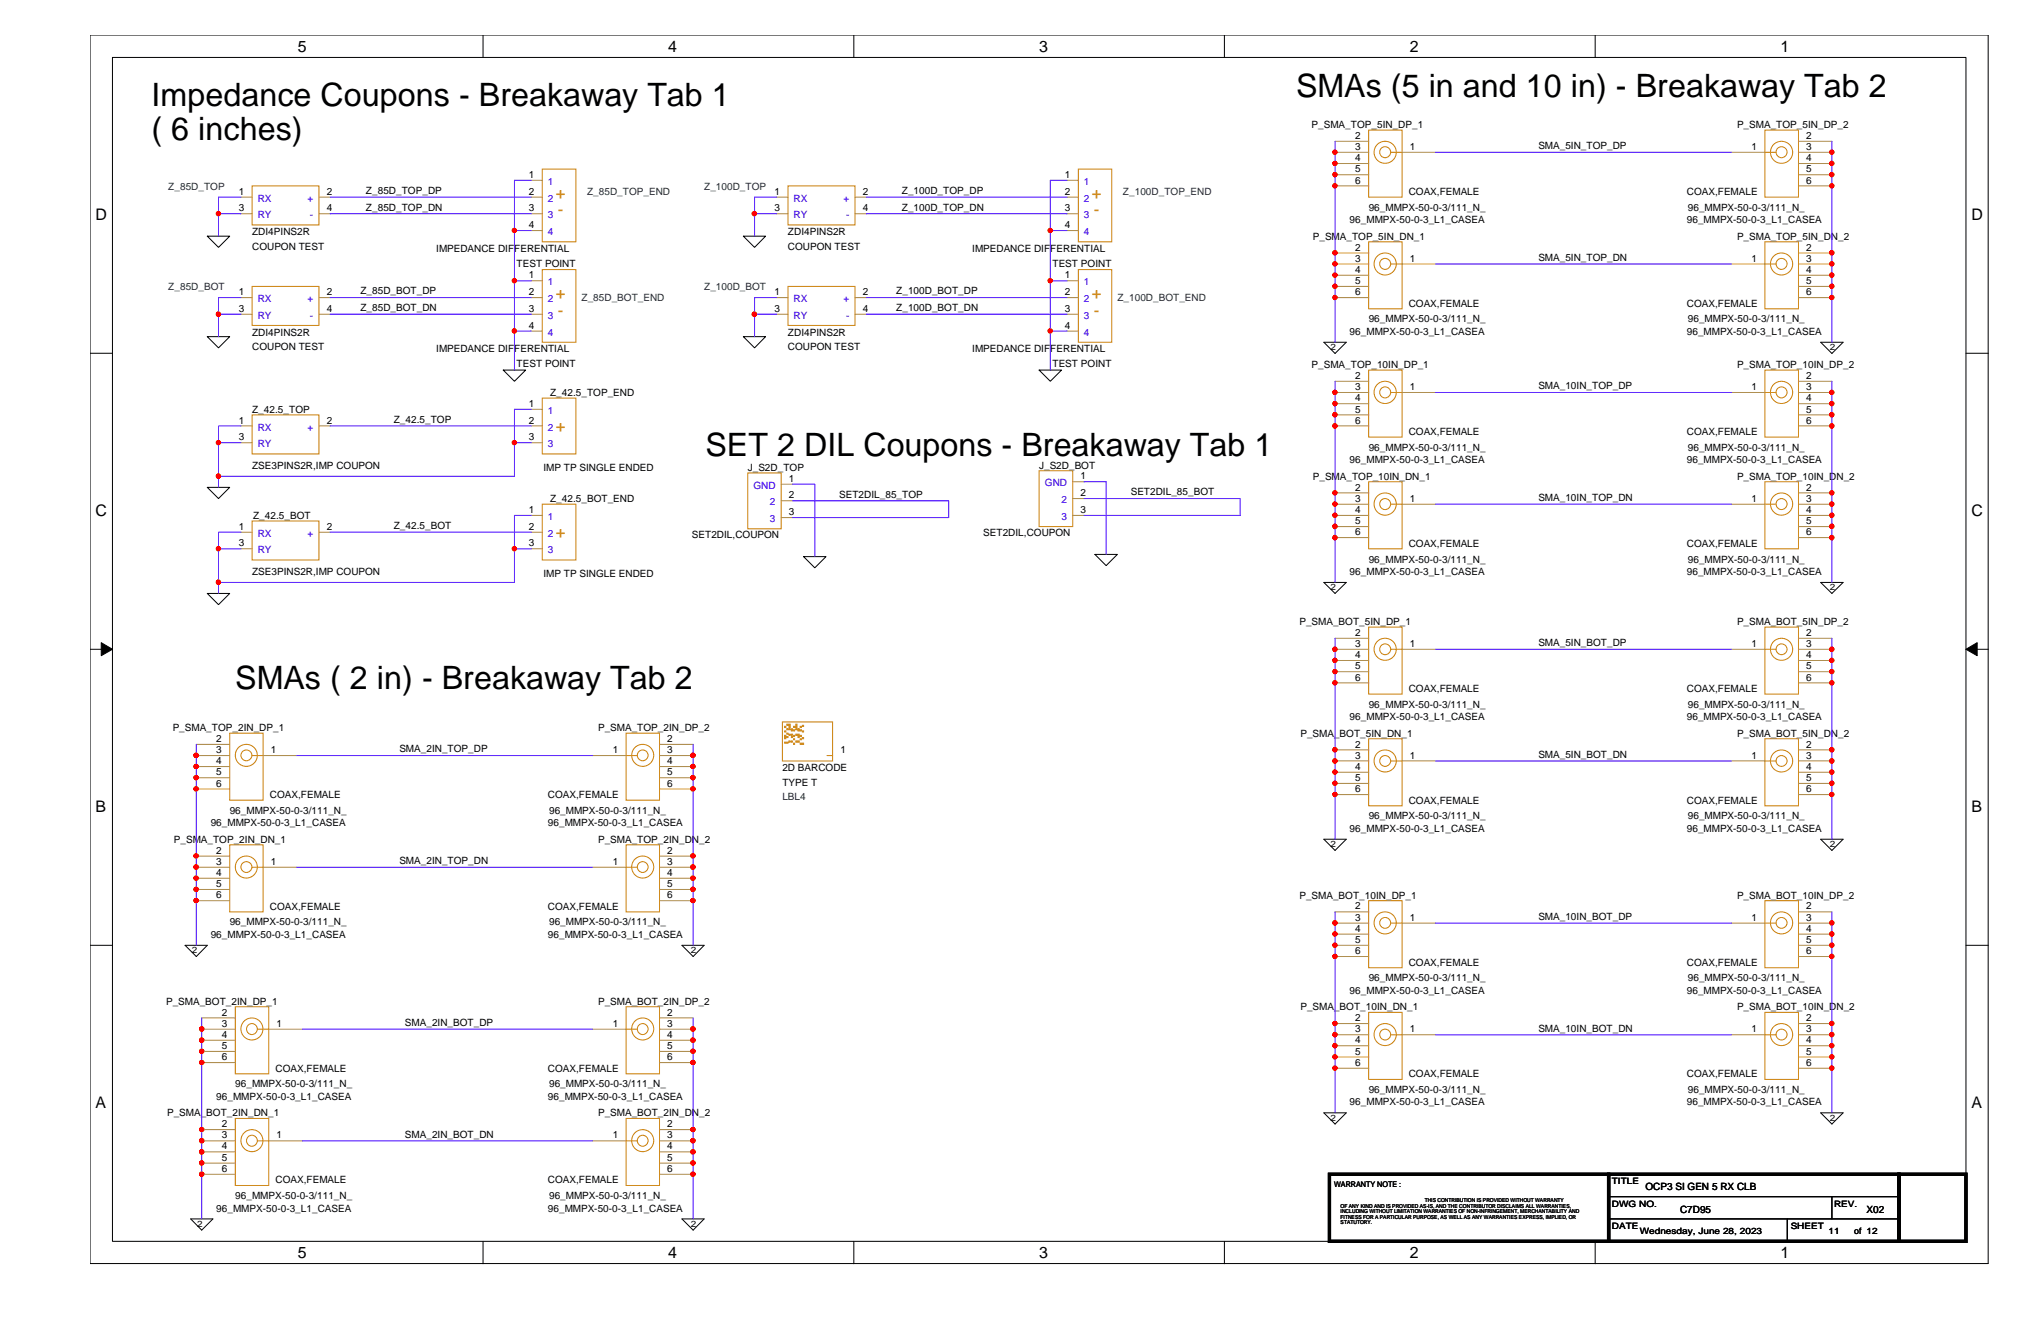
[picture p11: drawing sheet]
<svg xmlns="http://www.w3.org/2000/svg" width="432mm" height="279mm" viewBox="0 0 432 279" stroke-linecap="round" stroke-linejoin="round" font-family="sans-serif">
<path d="M19 7.4h401.6v259.8h-401.5zM23.8 12.1h392.1v250.5h-392.1z" fill="none" stroke="#000" stroke-width=".21"/>
<g fill="#fff">
<path d="M63 7.9h1.9v3.8h-1.9z"/>
<path d="M63 263.1h1.9v3.7h-1.9z"/>
</g>
<path d="M102.2 7.4v4.7M102.2 262.6v4.7" fill="none" stroke="#000" stroke-width=".21"/>
<g fill="#fff">
<path d="M141.4 7.9h1.9v3.8h-1.9z"/>
<path d="M141.4 263.1h1.9v3.7h-1.9z"/>
</g>
<path d="M180.6 7.4v4.7M180.6 262.6v4.7" fill="none" stroke="#000" stroke-width=".21"/>
<g fill="#fff">
<path d="M219.8 7.9h1.9v3.8h-1.9z"/>
<path d="M219.8 263.1h1.9v3.7h-1.9z"/>
</g>
<path d="M259 7.4v4.7M259 262.6v4.7" fill="none" stroke="#000" stroke-width=".21"/>
<g fill="#fff">
<path d="M298.2 7.9h1.9v3.8h-1.9z"/>
<path d="M298.2 263.1h1.9v3.7h-1.9z"/>
</g>
<path d="M337.5 7.4v4.7M337.5 262.6v4.7" fill="none" stroke="#000" stroke-width=".21"/>
<g fill="#fff">
<path d="M376.7 7.9h1.8v3.8h-1.8z"/>
<path d="M376.7 263.1h1.8v3.7h-1.8z"/>
<path d="M20.2 43.4h2.5v3.8h-2.5z"/>
<path d="M417.1 43.4h2.5v3.8h-2.5z"/>
<path d="M20.2 106h2.5v3.8h-2.5z"/>
<path d="M417.1 106h2.5v3.8h-2.5z"/>
</g>
<path d="M19.1 74.7h4.7M415.9 74.7h4.8" fill="none" stroke="#000" stroke-width=".21"/>
<g fill="#fff">
<path d="M20.2 168.6h2.3v3.8h-2.3z"/>
<path d="M417.1 168.6h2.3v3.8h-2.3z"/>
</g>
<path d="M19.1 137.3h4.7M415.9 137.3h4.8" fill="none" stroke="#000" stroke-width=".21"/>
<path d="M21.4 135.9l2.4 1.4-2.4 1.4zM415.9 137.3l2.4-1.4v2.8z" fill="#000" stroke="#000" stroke-width=".21"/>
<g fill="#fff">
<path d="M20.2 231.2h2.3v3.8h-2.3z"/>
<path d="M417.1 231.2h2.3v3.8h-2.3z"/>
</g>
<g fill="none" stroke="#000" stroke-width=".21">
<path d="M43.9 50h4.7l-2.4 2.3zM157.3 50h4.7l-2.4 2.3zM43.9 71.2h4.7l-2.4 2.4zM106.5 78.3h4.7l-2.4 2.3zM157.3 71.2h4.7l-2.4 2.4zM219.8 78.3h4.8l-2.4 2.3zM280.1 72.4h4.7l-2.4 2.4zM385.2 72.4h4.7l-2.3 2.4zM43.9 103.1h4.7l-2.4 2.4zM170 117.7h4.8l-2.4 2.4zM231.6 117.3h4.8l-2.4 2.3zM43.9 125.5h4.7l-2.4 2.4z"/>
<path d="M280.1 123.2h4.7l-2.4 2.3zM385.2 123.2h4.7l-2.3 2.3zM280.1 177.5h4.7l-2.4 2.4zM385.2 177.5h4.7l-2.3 2.4zM19.1 199.9h4.7M39.2 199.9h4.7l-2.4 2.4zM144.3 199.9h4.7l-2.4 2.4zM415.9 199.9h4.8M280.1 235.4h4.7l-2.4 2.3zM385.2 235.4h4.7l-2.3 2.3zM40.3 257.8h4.7l-2.3 2.4zM144.3 257.8h4.7l-2.4 2.4z"/>
<path d="M340.3 253.1h61.4M340.3 257.8h61.4M378.1 257.8v4.8M387.6 253.1v4.7"/>
</g>
<path d="M281.3 248.4h59v14.2h-59zM340.3 248.4h61.4v14.2h-61.4zM401.7 248.4h14.2v14.2h-14.2z" fill="none" stroke="#000" stroke-width=".68"/>
<g fill="none" stroke="#cc8006" stroke-width=".21">
<path d="M53.3 39.3h14.2v8.3h-14.2zM114.7 35.8h7.1v15.3h-7.1zM166.7 39.3h14.2v8.3h-14.2zM228.1 35.8h7.1v15.3h-7.1zM289.6 27.5h7v14.2h-7zM294.3 32.2h2.3M373.4 32.2h2.4M373.4 27.5h7.1v14.2h-7.1zM114.7 57h7.1v15.4h-7.1zM228.1 57h7.1v15.4h-7.1zM289.6 51.1h7v14.2h-7zM294.3 55.8h2.3"/>
<path d="M373.4 55.8h2.4M373.4 51.1h7.1v14.2h-7.1zM53.3 60.6h14.2v8.2h-14.2zM166.7 60.6h14.2v8.2h-14.2zM289.6 78.3h7v14.2h-7zM373.4 78.3h7.1v14.2h-7.1zM53.3 87.8h14.2v8.2h-14.2zM114.7 84.2h7.1v11.8h-7.1zM219.8 99.6h7.1v11.8h-7.1zM294.3 83h2.3M373.4 83h2.4M53.3 110.2h14.2v8.2h-14.2z"/>
<path d="M114.7 106.6h7.1v11.8h-7.1zM158.2 100h7.1v11.8h-7.1zM289.6 101.9h7v14.2h-7zM294.3 106.6h2.3M373.4 106.6h2.4M373.4 101.9h7.1v14.2h-7.1zM289.6 132.6h7v14.2h-7zM294.3 137.3h2.3M373.4 137.3h2.4M373.4 132.6h7.1v14.2h-7.1zM48.6 155.1h7.1v14.1h-7.1zM53.3 159.8h2.4"/>
<path d="M132.5 155.1h7v14.1h-7zM132.5 159.8h2.3M165.5 152.7h10.6v8.3h-10.6zM166 157h.2v.2h-.2zM166 156h.2v.3h-.2zM166 155.5h.2v.3h-.2zM166 154.6h.2v.2h-.2zM166 153.6h.2v.3h-.2zM166.5 157h.2v.2h-.2zM166.5 155.8h.2v.2h-.2zM166.5 155.1h.2v.2h-.2zM166.5 154.1h.2v.2h-.2z"/>
<path d="M166.5 153.2h.2v.2h-.2zM166.9 153.2h.3v.2h-.3zM166.9 153.6h.3v.3h-.3zM166.9 154.1h.3v.2h-.3zM166.9 155.3h.3v.2h-.3zM166.9 156.7h.3v.3h-.3zM167.4 154.1h.2v.2h-.2zM167.4 154.3h.2v.3h-.2zM167.4 155.3h.2v.2h-.2zM167.4 155.8h.2v.2h-.2zM167.4 156.7h.2v.3h-.2zM167.9 153.6h.2v.3h-.2z"/>
<path d="M167.9 154.3h.2v.3h-.2zM167.9 155.5h.2v.3h-.2zM167.9 156.3h.2v.2h-.2zM167.9 157.2h.2v.2h-.2zM168.4 156.7h.2v.3h-.2zM168.4 155.3h.2v.2h-.2zM168.4 154.1h.2v.2h-.2zM168.4 153.6h.2v.3h-.2zM168.4 153.2h.2v.2h-.2zM168.8 156.7h.3v.3h-.3zM168.8 155.8h.3v.2h-.3zM168.8 155.3h.3v.2h-.3z"/>
<path d="M168.8 154.3h.3v.3h-.3zM168.8 154.1h.3v.2h-.3zM169.3 157.2h.2v.2h-.2zM169.3 156.3h.2v.2h-.2zM169.3 155.5h.2v.3h-.2zM169.3 154.3h.2v.3h-.2zM169.3 153.6h.2v.3h-.2zM169.8 153.4h.2v.2h-.2zM169.8 154.6h.2v.2h-.2zM169.8 156h.2v.3h-.2zM169.8 157.2h.2v.2h-.2zM175 159.8h1.1"/>
<path d="M289.6 156.3h7v14.1h-7zM373.4 156.3h7.1v14.1h-7.1zM48.6 178.7h7.1v14.2h-7.1zM132.5 178.7h7v14.2h-7zM294.3 161h2.3M373.4 161h2.4M53.3 183.4h2.4M132.5 183.4h2.3M289.6 190.5h7v14.2h-7zM294.3 195.2h2.3M373.4 195.2h2.4M373.4 190.5h7.1v14.2h-7.1z"/>
<path d="M49.8 212.9h7.1v14.2h-7.1zM54.5 217.7h2.4M132.5 212.9h7v14.2h-7zM132.5 217.7h2.3M289.6 214.1h7v14.2h-7zM294.3 218.9h2.3M373.4 218.9h2.4M373.4 214.1h7.1v14.2h-7.1zM49.8 236.6h7.1v14.1h-7.1zM132.5 236.6h7v14.1h-7zM54.5 241.3h2.4M132.5 241.3h2.3"/>
<circle cx="293.1" cy="32.2" r="1.17"/>
<circle cx="293.1" cy="32.2" r="2.35"/>
<circle cx="376.9" cy="32.2" r="1.17"/>
<circle cx="376.9" cy="32.2" r="2.35"/>
<circle cx="293.1" cy="55.8" r="1.17"/>
<circle cx="293.1" cy="55.8" r="2.35"/>
<circle cx="376.9" cy="55.8" r="1.17"/>
<circle cx="376.9" cy="55.8" r="2.35"/>
<circle cx="293" cy="83" r="2.36"/>
<circle cx="293.1" cy="83" r="1.17"/>
<circle cx="376.9" cy="83" r="2.36"/>
<circle cx="376.9" cy="83" r="1.17"/>
<circle cx="293" cy="106.6" r="2.36"/>
<circle cx="293.1" cy="106.6" r="1.17"/>
<circle cx="376.9" cy="106.6" r="2.36"/>
<circle cx="376.9" cy="106.6" r="1.17"/>
<circle cx="293.1" cy="137.3" r="2.35"/>
<circle cx="293.1" cy="137.3" r="1.15"/>
<circle cx="376.9" cy="137.3" r="2.35"/>
<circle cx="376.9" cy="137.3" r="1.15"/>
<circle cx="52.1" cy="159.8" r="2.33"/>
<circle cx="52.1" cy="159.8" r="1.15"/>
<circle cx="136" cy="159.8" r="2.33"/>
<circle cx="136" cy="159.8" r="1.14"/>
<circle cx="293.1" cy="160.9" r="2.35"/>
<circle cx="293.1" cy="161" r="1.15"/>
<circle cx="376.9" cy="160.9" r="2.35"/>
<circle cx="376.9" cy="161" r="1.15"/>
<circle cx="52.1" cy="183.4" r="2.33"/>
<circle cx="52.1" cy="183.4" r="1.15"/>
<circle cx="136" cy="183.4" r="2.33"/>
<circle cx="136" cy="183.4" r="1.14"/>
<circle cx="293.1" cy="195.2" r="2.35"/>
<circle cx="293.1" cy="195.2" r="1.15"/>
<circle cx="376.9" cy="195.2" r="2.35"/>
<circle cx="376.9" cy="195.2" r="1.15"/>
<circle cx="53.3" cy="217.6" r="1.15"/>
<circle cx="53.3" cy="217.6" r="2.33"/>
<circle cx="136" cy="217.6" r="1.15"/>
<circle cx="136" cy="217.6" r="2.33"/>
<circle cx="293.1" cy="218.8" r="2.35"/>
<circle cx="293.1" cy="218.8" r="1.15"/>
<circle cx="376.9" cy="218.8" r="2.35"/>
<circle cx="376.9" cy="218.8" r="1.15"/>
<circle cx="53.3" cy="241.3" r="1.15"/>
<circle cx="53.3" cy="241.3" r="2.33"/>
<circle cx="136" cy="241.3" r="1.15"/>
<circle cx="136" cy="241.3" r="2.33"/>
</g>
<g fill="none" stroke="#a84" stroke-width=".21">
<path d="M112.4 38.1h2.3M225.8 38.1h2.3M282.4 29.9h7.2M282.4 32.2h7.2M282.4 34.6h7.2M282.4 37h7.2M282.4 39.3h7.2M296.6 32.2h7.1M366.3 32.2h7.1M380.5 29.9h7.1M380.5 32.2h7.1M380.5 34.6h7.1"/>
<path d="M380.5 37h7.1M380.5 39.3h7.1M51 41.7h2.3M51 45.2h2.3M67.5 41.7h2.3M67.5 45.2h2.3M112.4 59.4h2.3M112.4 41.7h2.3M112.4 45.2h2.3M112.4 48.8h2.3M164.3 41.7h2.4M164.3 45.2h2.4"/>
<path d="M180.9 41.7h2.4M180.9 45.2h2.4M225.8 59.4h2.3M225.8 41.7h2.3M225.8 45.2h2.3M225.8 48.8h2.3M282.4 53.5h7.2M282.4 55.8h7.2M282.4 58.2h7.2M296.6 55.8h7.1M366.3 55.8h7.1M380.5 53.5h7.1"/>
<path d="M380.5 55.8h7.1M380.5 58.2h7.1M51 62.9h2.3M51 66.5h2.3M67.5 62.9h2.3M67.5 66.5h2.3M112.4 62.9h2.3M112.4 66.5h2.3M112.4 70h2.3M164.3 62.9h2.4M164.3 66.5h2.4M180.9 62.9h2.4"/>
<path d="M180.9 66.5h2.4M225.8 62.9h2.3M225.8 66.5h2.3M225.8 70h2.3M282.4 60.6h7.2M282.4 62.9h7.2M380.5 60.6h7.1M380.5 62.9h7.1M51 90.1h2.3M51 93.6h2.3M67.5 90.1h2.3M112.4 86.6h2.3"/>
<path d="M112.4 93.6h2.3M112.4 90.1h2.3M282.4 80.6h7.2M282.4 83h7.2M282.4 85.4h7.2M282.4 87.8h7.2M282.4 90.1h7.2M296.6 83h7.1M366.3 83h7.1M380.5 80.6h7.1M380.5 83h7.1M380.5 85.4h7.1"/>
<path d="M380.5 87.8h7.1M380.5 90.1h7.1M51 112.6h2.3M51 116.1h2.3M67.5 112.6h2.3M112.4 109h2.3M112.4 116.1h2.3M112.4 112.6h2.3M165.3 105.9h2.3M165.3 109.5h2.3M165.3 102.4h2.3M226.9 105.5h2.4"/>
<path d="M226.9 109h2.4M226.9 101.9h2.4M282.4 104.3h7.2M282.4 106.6h7.2M282.4 109h7.2M282.4 111.4h7.2M282.4 113.7h7.2M296.6 106.6h7.1M366.3 106.6h7.1M380.5 104.3h7.1M380.5 106.6h7.1M380.5 109h7.1"/>
<path d="M380.5 111.4h7.1M380.5 113.7h7.1M282.4 135h7.2M282.4 137.3h7.2M282.4 139.7h7.2M296.6 137.3h7.1M366.3 137.3h7.1M380.5 135h7.1M380.5 137.3h7.1M380.5 139.7h7.1M41.5 157.4h7.1M41.5 159.8h7.1"/>
<path d="M55.7 159.8h7.1M125.3 159.8h7.2M139.5 157.4h7.1M139.5 159.8h7.1M176.1 159.8h.1M282.4 158.6h7.2M282.4 142.1h7.2M282.4 144.4h7.2M380.5 142.1h7.1M380.5 144.4h7.1M380.5 158.6h7.1M41.5 162.1h7.1"/>
<path d="M41.5 164.5h7.1M41.5 166.9h7.1M139.5 162.1h7.1M139.5 164.5h7.1M139.5 166.9h7.1M282.4 161h7.2M282.4 163.3h7.2M282.4 165.7h7.2M282.4 168.1h7.2M296.6 161h7.1M366.3 161h7.1M380.5 161h7.1"/>
<path d="M380.5 163.3h7.1M380.5 165.7h7.1M380.5 168.1h7.1M41.5 181.1h7.1M41.5 183.4h7.1M41.5 185.8h7.1M41.5 188.1h7.1M41.5 190.5h7.1M55.7 183.4h7.1M125.3 183.4h7.2M139.5 181.1h7.1M139.5 183.4h7.1"/>
<path d="M139.5 185.8h7.1M139.5 188.1h7.1M139.5 190.5h7.1M282.4 192.9h7.2M282.4 195.2h7.2M282.4 197.6h7.2M282.4 199.9h7.2M296.6 195.2h7.1M366.3 195.2h7.1M380.5 192.9h7.1M380.5 195.2h7.1M380.5 197.6h7.1"/>
<path d="M380.5 199.9h7.1M42.7 215.3h7.1M42.7 217.7h7.1M56.9 217.7h7.1M125.3 217.7h7.2M139.5 215.3h7.1M139.5 217.7h7.1M282.4 202.3h7.2M282.4 216.5h7.2M282.4 218.9h7.2M296.6 218.9h7.1M366.3 218.9h7.1"/>
<path d="M380.5 216.5h7.1M380.5 218.9h7.1M380.5 202.3h7.1M42.7 238.9h7.1M42.7 220h7.1M42.7 222.4h7.1M42.7 224.7h7.1M139.5 238.9h7.1M139.5 220h7.1M139.5 222.4h7.1M139.5 224.7h7.1M282.4 221.2h7.2"/>
<path d="M282.4 223.6h7.2M282.4 225.9h7.2M380.5 221.2h7.1M380.5 223.6h7.1M380.5 225.9h7.1M42.7 241.3h7.1M42.7 243.6h7.1M42.7 246h7.1M42.7 248.4h7.1M56.9 241.3h7.1M125.3 241.3h7.2M139.5 241.3h7.1"/>
<path d="M139.5 243.6h7.1M139.5 246h7.1M139.5 248.4h7.1"/>
</g>
<g fill="none" stroke="#4200ff" stroke-width=".21">
<path d="M112.4 38.1h-3.6v10.7M225.8 38.1h-3.6v10.7M282.4 29.9v42.5M303.7 32.2h62.6M387.6 29.9v42.5M51 41.7h-4.8v3.5M51 45.2h-4.8v4.8M69.9 41.7h42.5M69.9 45.2h42.5M108.8 48.8v10.6M108.8 48.8h3.6M108.8 59.4h3.6"/>
<path d="M108.8 59.4v10.6h3.6M159.6 45.2v4.8M159.6 45.2h4.7M164.3 41.7h-4.7v3.5M183.3 41.7h42.5M183.3 45.2h42.5M222.2 48.8v10.6M222.2 59.4v10.6M222.2 48.8h3.6M222.2 59.4h3.6M303.7 55.8h62.6M46.2 66.5v4.7"/>
<path d="M46.2 66.5h4.8M51 62.9h-4.8v3.6M69.9 62.9h42.5M69.9 66.5h42.5M108.8 70v8.3M159.6 66.5v4.7M159.6 66.5h4.7M164.3 62.9h-4.7v3.6M183.3 62.9h42.5M183.3 66.5h42.5M222.2 70v8.3M222.2 70h3.6"/>
<path d="M51 90.1h-4.8v3.5M51 93.6h-4.8v7.2M69.8 90.1h42.6M108.8 93.6v7.2h-62.6M108.8 93.6h3.6M112.4 86.6h-3.6v7M282.4 80.6v42.6M303.7 83h62.6M387.6 80.6v42.6M46.2 100.8v2.3M46.2 116.1v7.1M46.2 116.1h4.8"/>
<path d="M51 112.6h-4.8v3.5M69.8 112.6h42.6M108.8 116.1h3.6M108.8 116.1v7.1h-62.6M112.4 109h-3.6v7.1M167.6 102.4h4.8v15.3M167.6 105.9h33.1v3.6h-33.1M229.3 101.9h4.7v15.4M229.3 105.5h33.1v3.5h-33.1M303.7 106.6h62.6M46.2 123.2v2.3M282.4 135v42.5"/>
<path d="M303.7 137.3h62.6M387.6 135v42.5M41.5 157.4v42.5M62.8 159.8h62.5M146.6 157.4v42.5M303.7 161h62.6M62.8 183.4h62.5M282.4 192.9v42.5M303.7 195.2h62.6M387.6 192.9v42.5M42.7 215.3v42.5M64 217.7h61.3"/>
<path d="M146.6 215.3v42.5M303.7 218.9h62.6M64 241.3h61.3"/>
</g>
<g fill="#f00" stroke="#f00" stroke-width=".21">
<circle cx="46.2" cy="45.2" r=".45"/>
<circle cx="108.8" cy="48.7" r=".45"/>
<circle cx="108.8" cy="59.4" r=".45"/>
<circle cx="108.8" cy="70" r=".45"/>
<circle cx="46.2" cy="66.5" r=".46"/>
<circle cx="46.2" cy="93.6" r=".45"/>
<circle cx="108.8" cy="93.6" r=".45"/>
<circle cx="46.2" cy="100.7" r=".46"/>
<circle cx="46.2" cy="116.1" r=".45"/>
<circle cx="108.8" cy="116.1" r=".45"/>
<circle cx="46.2" cy="123.1" r=".46"/>
<circle cx="159.6" cy="45.2" r=".46"/>
<circle cx="222.2" cy="48.7" r=".45"/>
<circle cx="222.2" cy="59.4" r=".45"/>
<circle cx="222.2" cy="70" r=".45"/>
<circle cx="159.6" cy="66.5" r=".47"/>
<circle cx="387.5" cy="83" r=".45"/>
<circle cx="387.5" cy="87.7" r=".46"/>
<circle cx="387.5" cy="85.4" r=".45"/>
<circle cx="387.5" cy="104.2" r=".45"/>
<circle cx="387.5" cy="90.1" r=".46"/>
<circle cx="387.5" cy="106.6" r=".45"/>
<circle cx="387.5" cy="111.3" r=".46"/>
<circle cx="387.5" cy="109" r=".45"/>
<circle cx="387.5" cy="113.7" r=".46"/>
<circle cx="387.5" cy="195.2" r=".46"/>
<circle cx="387.5" cy="199.9" r=".45"/>
<circle cx="387.5" cy="197.5" r=".45"/>
<circle cx="387.5" cy="216.5" r=".45"/>
<circle cx="387.5" cy="202.3" r=".45"/>
<circle cx="387.5" cy="218.8" r=".46"/>
<circle cx="387.5" cy="223.5" r=".45"/>
<circle cx="387.5" cy="221.2" r=".45"/>
<circle cx="387.5" cy="225.9" r=".45"/>
<circle cx="282.4" cy="83" r=".45"/>
<circle cx="282.4" cy="87.7" r=".46"/>
<circle cx="282.4" cy="85.4" r=".45"/>
<circle cx="282.4" cy="104.2" r=".45"/>
<circle cx="282.4" cy="90.1" r=".46"/>
<circle cx="282.4" cy="106.6" r=".45"/>
<circle cx="282.4" cy="111.3" r=".46"/>
<circle cx="282.4" cy="109" r=".45"/>
<circle cx="282.4" cy="113.7" r=".46"/>
<circle cx="282.4" cy="32.2" r=".45"/>
<circle cx="282.4" cy="36.9" r=".45"/>
<circle cx="282.4" cy="34.6" r=".45"/>
<circle cx="282.4" cy="53.5" r=".46"/>
<circle cx="282.4" cy="39.3" r=".45"/>
<circle cx="282.4" cy="55.8" r=".45"/>
<circle cx="282.4" cy="58.2" r=".45"/>
<circle cx="282.4" cy="62.9" r=".45"/>
<circle cx="282.4" cy="60.6" r=".45"/>
<circle cx="387.5" cy="34.6" r=".45"/>
<circle cx="387.5" cy="32.2" r=".45"/>
<circle cx="387.5" cy="36.9" r=".45"/>
<circle cx="387.5" cy="53.5" r=".46"/>
<circle cx="387.5" cy="39.3" r=".45"/>
<circle cx="387.5" cy="55.8" r=".45"/>
<circle cx="387.5" cy="58.2" r=".45"/>
<circle cx="387.5" cy="62.9" r=".45"/>
<circle cx="387.5" cy="60.6" r=".45"/>
<circle cx="282.4" cy="197.5" r=".45"/>
<circle cx="282.4" cy="195.2" r=".46"/>
<circle cx="282.4" cy="199.9" r=".45"/>
<circle cx="282.4" cy="216.5" r=".45"/>
<circle cx="282.4" cy="202.3" r=".45"/>
<circle cx="282.4" cy="218.8" r=".46"/>
<circle cx="282.4" cy="223.5" r=".45"/>
<circle cx="282.4" cy="221.2" r=".45"/>
<circle cx="282.4" cy="225.9" r=".45"/>
<circle cx="387.5" cy="137.3" r=".46"/>
<circle cx="282.4" cy="137.3" r=".46"/>
<circle cx="282.4" cy="142" r=".45"/>
<circle cx="282.4" cy="139.7" r=".45"/>
<circle cx="387.5" cy="142" r=".45"/>
<circle cx="387.5" cy="139.7" r=".45"/>
<circle cx="282.4" cy="158.6" r=".46"/>
<circle cx="282.4" cy="144.4" r=".45"/>
<circle cx="387.5" cy="158.6" r=".46"/>
<circle cx="387.5" cy="144.4" r=".45"/>
<circle cx="282.4" cy="160.9" r=".46"/>
<circle cx="387.5" cy="160.9" r=".46"/>
<circle cx="282.4" cy="165.7" r=".45"/>
<circle cx="282.4" cy="163.3" r=".45"/>
<circle cx="387.5" cy="165.7" r=".45"/>
<circle cx="387.5" cy="163.3" r=".45"/>
<circle cx="282.4" cy="168" r=".45"/>
<circle cx="387.5" cy="168" r=".45"/>
<circle cx="42.7" cy="220" r=".47"/>
<circle cx="42.7" cy="217.6" r=".47"/>
<circle cx="146.6" cy="220" r=".47"/>
<circle cx="146.6" cy="217.6" r=".47"/>
<circle cx="42.7" cy="224.7" r=".46"/>
<circle cx="42.7" cy="222.3" r=".46"/>
<circle cx="146.6" cy="224.7" r=".46"/>
<circle cx="146.6" cy="222.3" r=".46"/>
<circle cx="42.7" cy="241.3" r=".47"/>
<circle cx="42.7" cy="238.9" r=".46"/>
<circle cx="146.6" cy="241.3" r=".47"/>
<circle cx="146.6" cy="238.9" r=".46"/>
<circle cx="146.6" cy="243.6" r=".47"/>
<circle cx="42.7" cy="243.6" r=".47"/>
<circle cx="42.7" cy="246" r=".46"/>
<circle cx="146.6" cy="246" r=".46"/>
<circle cx="42.7" cy="248.3" r=".46"/>
<circle cx="146.6" cy="248.3" r=".46"/>
<circle cx="41.5" cy="159.8" r=".47"/>
<circle cx="41.5" cy="162.1" r=".46"/>
<circle cx="41.5" cy="164.5" r=".46"/>
<circle cx="41.5" cy="181" r=".46"/>
<circle cx="41.5" cy="166.9" r=".46"/>
<circle cx="41.5" cy="183.4" r=".47"/>
<circle cx="41.5" cy="188.1" r=".46"/>
<circle cx="41.5" cy="185.7" r=".46"/>
<circle cx="41.5" cy="190.5" r=".46"/>
<circle cx="146.6" cy="159.8" r=".47"/>
<circle cx="146.6" cy="162.1" r=".46"/>
<circle cx="146.6" cy="164.5" r=".46"/>
<circle cx="146.6" cy="181" r=".46"/>
<circle cx="146.6" cy="166.9" r=".46"/>
<circle cx="146.6" cy="183.4" r=".47"/>
<circle cx="146.6" cy="185.7" r=".46"/>
<circle cx="146.6" cy="188.1" r=".46"/>
<circle cx="146.6" cy="190.5" r=".46"/>
</g>
<g font-size="6.8">
<text x="32" y="22.5">Impedance Coupons - Breakaway Tab 1</text>
<text x="274.2" y="20.6">SMAs (5 in and 10 in) - Breakaway Tab 2</text>
<text x="32" y="29.5">( 6 inches)</text>
<text x="149.2" y="96.4">SET 2 DIL Coupons - Breakaway Tab 1</text>
<text x="49.8" y="145.8">SMAs ( 2 in) - Breakaway Tab 2</text>
</g>
<g font-size="3.5" fill="#cc8006">
<text x="117.6" y="42">+</text>
<text x="231" y="42">+</text>
<text x="118" y="45.5">-</text>
<text x="231.4" y="45.5">-</text>
<text x="117.6" y="63.2">+</text>
<text x="231" y="63.2">+</text>
<text x="118" y="66.8">-</text>
<text x="231.4" y="66.8">-</text>
<text x="117.6" y="91.4">+</text>
<text x="117.6" y="113.8">+</text>
</g>
<g font-size="3.4">
<text x="63" y="11">5</text>
<text x="141.4" y="11">4</text>
<text x="219.8" y="11">3</text>
<text x="298.2" y="11">2</text>
<text x="376.7" y="11">1</text>
<text x="20.2" y="46.5">D</text>
<text x="417.1" y="46.5">D</text>
<text x="20.2" y="109.1">C</text>
<text x="417.1" y="109.1">C</text>
<text x="20.2" y="171.7">B</text>
<text x="417.1" y="171.7">B</text>
<text x="20.2" y="234.3">A</text>
<text x="417.1" y="234.3">A</text>
<text x="63" y="266.1">5</text>
<text x="141.4" y="266.1">4</text>
<text x="219.8" y="266.1">3</text>
<text x="298.2" y="266.1">2</text>
<text x="376.7" y="266.1">1</text>
</g>
<g font-size="2.1">
<text x="277.5" y="27.1">P_SMA_TOP_5IN_DP_1</text>
<text x="286.7" y="29.4">2</text>
<text x="367.5" y="27.1">P_SMA_TOP_5IN_DP_2</text>
<text x="382.1" y="29.4">2</text>
<text x="286.7" y="31.7">3</text>
<text x="286.7" y="34.1">4</text>
<text x="298.3" y="31.7">1</text>
<text x="325.5" y="31.5">SMA_5IN_TOP_DP</text>
<text x="370.5" y="31.7">1</text>
<text x="382.1" y="31.7">3</text>
<text x="382.1" y="34.1">4</text>
<text x="50.5" y="41.2">1</text>
<text x="69.1" y="41.2">2</text>
<text x="77.4" y="41">Z_85D_TOP_DP</text>
<text x="111.9" y="37.6">1</text>
<text x="111.9" y="41.2">2</text>
<text x="163.9" y="41.2">1</text>
<text x="182.5" y="41.2">2</text>
<text x="190.8" y="41">Z_100D_TOP_DP</text>
<text x="225.3" y="37.6">1</text>
<text x="225.3" y="41.2">2</text>
<text x="286.7" y="36.4">5</text>
<text x="286.7" y="38.8">6</text>
<text x="298" y="41.3">COAX,FEMALE</text>
<text x="356.9" y="41.3">COAX,FEMALE</text>
<text x="382.1" y="36.4">5</text>
<text x="382.1" y="38.8">6</text>
<text x="50.5" y="44.7">3</text>
<text x="69.1" y="44.7">4</text>
<text x="77.4" y="44.5">Z_85D_TOP_DN</text>
<text x="111.9" y="44.7">3</text>
<text x="163.9" y="44.7">3</text>
<text x="182.5" y="44.7">4</text>
<text x="190.8" y="44.5">Z_100D_TOP_DN</text>
<text x="225.3" y="44.7">3</text>
<text x="285.5" y="47.2">96_MMPX-50-0-3_L1_CASEA</text>
<text x="289.6" y="44.6">96_MMPX-50-0-3/111_N_</text>
<text x="356.9" y="47.2">96_MMPX-50-0-3_L1_CASEA</text>
<text x="357.1" y="44.6">96_MMPX-50-0-3/111_N_</text>
<text x="53.3" y="49.8">ZDI4PINS2R</text>
<text x="53.3" y="52.8">COUPON TEST</text>
<text x="92.3" y="53.3">IMPEDANCE DIFFERENTIAL</text>
<text x="111.9" y="48.3">4</text>
<text x="166.7" y="49.8">ZDI4PINS2R</text>
<text x="166.7" y="52.8">COUPON TEST</text>
<text x="205.7" y="53.3">IMPEDANCE DIFFERENTIAL</text>
<text x="225.3" y="48.3">4</text>
<text x="277.7" y="50.7">P_SMA_TOP_5IN_DN_1</text>
<text x="286.7" y="53">2</text>
<text x="367.5" y="50.7">P_SMA_TOP_5IN_DN_2</text>
<text x="382.1" y="53">2</text>
<text x="109.3" y="56.4">TEST POINT</text>
<text x="111.9" y="58.9">1</text>
<text x="222.7" y="56.4">TEST POINT</text>
<text x="225.3" y="58.9">1</text>
<text x="286.7" y="55.3">3</text>
<text x="286.7" y="57.7">4</text>
<text x="298.3" y="55.3">1</text>
<text x="325.5" y="55.2">SMA_5IN_TOP_DN</text>
<text x="370.5" y="55.3">1</text>
<text x="382.1" y="55.3">3</text>
<text x="382.1" y="57.7">4</text>
<text x="50.5" y="62.4">1</text>
<text x="50.5" y="66">3</text>
<text x="69.1" y="66">4</text>
<text x="69.1" y="62.4">2</text>
<text x="76.2" y="62.3">Z_85D_BOT_DP</text>
<text x="76.2" y="65.8">Z_85D_BOT_DN</text>
<text x="111.9" y="62.4">2</text>
<text x="111.9" y="66">3</text>
<text x="163.9" y="62.4">1</text>
<text x="163.9" y="66">3</text>
<text x="182.5" y="66">4</text>
<text x="182.5" y="62.4">2</text>
<text x="189.6" y="62.3">Z_100D_BOT_DP</text>
<text x="189.6" y="65.8">Z_100D_BOT_DN</text>
<text x="225.3" y="62.4">2</text>
<text x="225.3" y="66">3</text>
<text x="286.7" y="60.1">5</text>
<text x="286.7" y="62.4">6</text>
<text x="298" y="64.9">COAX,FEMALE</text>
<text x="356.9" y="64.9">COAX,FEMALE</text>
<text x="382.1" y="60.1">5</text>
<text x="382.1" y="62.4">6</text>
<text x="53.3" y="71">ZDI4PINS2R</text>
<text x="111.9" y="69.5">4</text>
<text x="166.7" y="71">ZDI4PINS2R</text>
<text x="225.3" y="69.5">4</text>
<text x="285.5" y="70.8">96_MMPX-50-0-3_L1_CASEA</text>
<text x="289.6" y="68.2">96_MMPX-50-0-3/111_N_</text>
<text x="356.9" y="70.8">96_MMPX-50-0-3_L1_CASEA</text>
<text x="357.1" y="68.2">96_MMPX-50-0-3/111_N_</text>
<text x="53.3" y="74.1">COUPON TEST</text>
<text x="92.3" y="74.5">IMPEDANCE DIFFERENTIAL</text>
<text x="109.3" y="77.6">TEST POINT</text>
<text x="166.7" y="74.1">COUPON TEST</text>
<text x="205.7" y="74.5">IMPEDANCE DIFFERENTIAL</text>
<text x="222.7" y="77.6">TEST POINT</text>
<text x="277.5" y="77.9">P_SMA_TOP_10IN_DP_1</text>
<text x="367.5" y="77.9">P_SMA_TOP_10IN_DP_2</text>
<text x="116.4" y="83.8">Z_42.5_TOP_END</text>
<text x="286.7" y="80.1">2</text>
<text x="286.7" y="82.5">3</text>
<text x="298.3" y="82.5">1</text>
<text x="325.5" y="82.3">SMA_10IN_TOP_DP</text>
<text x="370.5" y="82.5">1</text>
<text x="382.1" y="80.1">2</text>
<text x="382.1" y="82.5">3</text>
<text x="50.5" y="89.6">1</text>
<text x="53.3" y="87.3">Z_42.5_TOP</text>
<text x="69.1" y="89.6">2</text>
<text x="83.3" y="89.4">Z_42.5_TOP</text>
<text x="111.9" y="86.1">1</text>
<text x="111.9" y="89.6">2</text>
<text x="286.7" y="84.9">4</text>
<text x="286.7" y="87.2">5</text>
<text x="286.7" y="89.6">6</text>
<text x="382.1" y="84.9">4</text>
<text x="382.1" y="87.2">5</text>
<text x="382.1" y="89.6">6</text>
<text x="50.5" y="93.1">3</text>
<text x="111.9" y="93.1">3</text>
<text x="289.6" y="95.4">96_MMPX-50-0-3/111_N_</text>
<text x="298" y="92">COAX,FEMALE</text>
<text x="356.9" y="92">COAX,FEMALE</text>
<text x="357.1" y="95.4">96_MMPX-50-0-3/111_N_</text>
<text x="53.3" y="99.1">ZSE3PINS2R,IMP COUPON</text>
<text x="115" y="99.6">IMP TP SINGLE ENDED</text>
<text x="158.2" y="99.6">J_S2D_TOP</text>
<text x="166.9" y="101.9">1</text>
<text x="219.8" y="99.1">J_S2D_BOT</text>
<text x="228.6" y="101.4">1</text>
<text x="277.7" y="101.5">P_SMA_TOP_10IN_DN_1</text>
<text x="285.5" y="98">96_MMPX-50-0-3_L1_CASEA</text>
<text x="356.9" y="98">96_MMPX-50-0-3_L1_CASEA</text>
<text x="367.5" y="101.5">P_SMA_TOP_10IN_DN_2</text>
<text x="116.4" y="106.2">Z_42.5_BOT_END</text>
<text x="166.9" y="105.4">2</text>
<text x="177.5" y="105.2">SET2DIL_85_TOP</text>
<text x="228.6" y="104.9">2</text>
<text x="239.2" y="104.8">SET2DIL_85_BOT</text>
<text x="286.7" y="103.8">2</text>
<text x="286.7" y="106.1">3</text>
<text x="298.3" y="106.1">1</text>
<text x="325.5" y="106">SMA_10IN_TOP_DN</text>
<text x="370.5" y="106.1">1</text>
<text x="382.1" y="103.8">2</text>
<text x="382.1" y="106.1">3</text>
<text x="50.5" y="112.1">1</text>
<text x="53.6" y="109.8">Z_42.5_BOT</text>
<text x="69.1" y="112.1">2</text>
<text x="83.3" y="111.9">Z_42.5_BOT</text>
<text x="111.9" y="108.5">1</text>
<text x="111.9" y="112.1">2</text>
<text x="146.4" y="113.8">SET2DIL,COUPON</text>
<text x="166.9" y="109">3</text>
<text x="208" y="113.3">SET2DIL,COUPON</text>
<text x="228.6" y="108.5">3</text>
<text x="286.7" y="108.5">4</text>
<text x="286.7" y="110.9">5</text>
<text x="286.7" y="113.2">6</text>
<text x="382.1" y="108.5">4</text>
<text x="382.1" y="110.9">5</text>
<text x="382.1" y="113.2">6</text>
<text x="50.5" y="115.6">3</text>
<text x="111.9" y="115.6">3</text>
<text x="289.6" y="119">96_MMPX-50-0-3/111_N_</text>
<text x="298" y="115.7">COAX,FEMALE</text>
<text x="356.9" y="115.7">COAX,FEMALE</text>
<text x="357.1" y="119">96_MMPX-50-0-3/111_N_</text>
<text x="53.3" y="121.6">ZSE3PINS2R,IMP COUPON</text>
<text x="115" y="122">IMP TP SINGLE ENDED</text>
<text x="285.5" y="121.6">96_MMPX-50-0-3_L1_CASEA</text>
<text x="356.9" y="121.6">96_MMPX-50-0-3_L1_CASEA</text>
<text x="274.9" y="132.2">P_SMA_BOT_5IN_DP_1</text>
<text x="286.7" y="134.5">2</text>
<text x="286.7" y="136.8">3</text>
<text x="298.3" y="136.8">1</text>
<text x="325.5" y="136.7">SMA_5IN_BOT_DP</text>
<text x="367.5" y="132.2">P_SMA_BOT_5IN_DP_2</text>
<text x="370.5" y="136.8">1</text>
<text x="382.1" y="134.5">2</text>
<text x="382.1" y="136.8">3</text>
<text x="286.7" y="139.2">4</text>
<text x="286.7" y="141.6">5</text>
<text x="286.7" y="143.9">6</text>
<text x="382.1" y="139.2">4</text>
<text x="382.1" y="141.6">5</text>
<text x="382.1" y="143.9">6</text>
<text x="289.6" y="149.7">96_MMPX-50-0-3/111_N_</text>
<text x="298" y="146.4">COAX,FEMALE</text>
<text x="356.9" y="146.4">COAX,FEMALE</text>
<text x="357.1" y="149.7">96_MMPX-50-0-3/111_N_</text>
<text x="36.5" y="154.6">P_SMA_TOP_2IN_DP_1</text>
<text x="126.5" y="154.6">P_SMA_TOP_2IN_DP_2</text>
<text x="275.1" y="155.8">P_SMA_BOT_5IN_DN_1</text>
<text x="285.5" y="152.3">96_MMPX-50-0-3_L1_CASEA</text>
<text x="356.9" y="152.3">96_MMPX-50-0-3_L1_CASEA</text>
<text x="367.5" y="155.8">P_SMA_BOT_5IN_DN_2</text>
<text x="45.8" y="156.9">2</text>
<text x="45.8" y="159.3">3</text>
<text x="45.8" y="161.6">4</text>
<text x="57.3" y="159.3">1</text>
<text x="84.5" y="159.1">SMA_2IN_TOP_DP</text>
<text x="129.6" y="159.3">1</text>
<text x="141.2" y="156.9">2</text>
<text x="141.2" y="159.3">3</text>
<text x="141.2" y="161.6">4</text>
<text x="177.8" y="159.3">1</text>
<text x="286.7" y="158.1">2</text>
<text x="286.7" y="160.4">3</text>
<text x="298.3" y="160.4">1</text>
<text x="325.5" y="160.3">SMA_5IN_BOT_DN</text>
<text x="370.5" y="160.4">1</text>
<text x="382.1" y="158.1">2</text>
<text x="382.1" y="160.4">3</text>
<text x="45.8" y="164">5</text>
<text x="45.8" y="166.4">6</text>
<text x="141.2" y="164">5</text>
<text x="141.2" y="166.4">6</text>
<text x="165.5" y="163.2">2D BARCODE</text>
<text x="165.5" y="166.2">TYPE T</text>
<text x="286.7" y="162.8">4</text>
<text x="286.7" y="165.2">5</text>
<text x="286.7" y="167.6">6</text>
<text x="382.1" y="162.8">4</text>
<text x="382.1" y="165.2">5</text>
<text x="382.1" y="167.6">6</text>
<text x="48.6" y="172.1">96_MMPX-50-0-3/111_N_</text>
<text x="57.1" y="168.8">COAX,FEMALE</text>
<text x="115.9" y="168.8">COAX,FEMALE</text>
<text x="116.2" y="172.1">96_MMPX-50-0-3/111_N_</text>
<text x="289.6" y="173.3">96_MMPX-50-0-3/111_N_</text>
<text x="298" y="170">COAX,FEMALE</text>
<text x="356.9" y="170">COAX,FEMALE</text>
<text x="357.1" y="173.3">96_MMPX-50-0-3/111_N_</text>
<text x="36.8" y="178.3">P_SMA_TOP_2IN_DN_1</text>
<text x="44.6" y="174.7">96_MMPX-50-0-3_L1_CASEA</text>
<text x="115.9" y="174.7">96_MMPX-50-0-3_L1_CASEA</text>
<text x="126.5" y="178.3">P_SMA_TOP_2IN_DN_2</text>
<text x="285.5" y="175.9">96_MMPX-50-0-3_L1_CASEA</text>
<text x="356.9" y="175.9">96_MMPX-50-0-3_L1_CASEA</text>
<text x="45.8" y="180.6">2</text>
<text x="45.8" y="182.9">3</text>
<text x="45.8" y="185.3">4</text>
<text x="57.3" y="182.9">1</text>
<text x="84.5" y="182.8">SMA_2IN_TOP_DN</text>
<text x="129.6" y="182.9">1</text>
<text x="141.2" y="180.6">2</text>
<text x="141.2" y="182.9">3</text>
<text x="141.2" y="185.3">4</text>
<text x="45.8" y="187.6">5</text>
<text x="45.8" y="190">6</text>
<text x="141.2" y="187.6">5</text>
<text x="141.2" y="190">6</text>
<text x="274.9" y="190.1">P_SMA_BOT_10IN_DP_1</text>
<text x="367.5" y="190.1">P_SMA_BOT_10IN_DP_2</text>
<text x="48.6" y="195.7">96_MMPX-50-0-3/111_N_</text>
<text x="57.1" y="192.4">COAX,FEMALE</text>
<text x="115.9" y="192.4">COAX,FEMALE</text>
<text x="116.2" y="195.7">96_MMPX-50-0-3/111_N_</text>
<text x="286.7" y="192.4">2</text>
<text x="286.7" y="194.7">3</text>
<text x="286.7" y="197.1">4</text>
<text x="298.3" y="194.7">1</text>
<text x="325.5" y="194.6">SMA_10IN_BOT_DP</text>
<text x="370.5" y="194.7">1</text>
<text x="382.1" y="192.4">2</text>
<text x="382.1" y="194.7">3</text>
<text x="382.1" y="197.1">4</text>
<text x="44.6" y="198.3">96_MMPX-50-0-3_L1_CASEA</text>
<text x="115.9" y="198.3">96_MMPX-50-0-3_L1_CASEA</text>
<text x="286.7" y="199.4">5</text>
<text x="286.7" y="201.8">6</text>
<text x="382.1" y="199.4">5</text>
<text x="382.1" y="201.8">6</text>
<text x="289.6" y="207.6">96_MMPX-50-0-3/111_N_</text>
<text x="298" y="204.3">COAX,FEMALE</text>
<text x="356.9" y="204.3">COAX,FEMALE</text>
<text x="357.1" y="207.6">96_MMPX-50-0-3/111_N_</text>
<text x="35.1" y="212.5">P_SMA_BOT_2IN_DP_1</text>
<text x="46.9" y="214.8">2</text>
<text x="126.5" y="212.5">P_SMA_BOT_2IN_DP_2</text>
<text x="141.2" y="214.8">2</text>
<text x="275.1" y="213.7">P_SMA_BOT_10IN_DN_1</text>
<text x="285.5" y="210.1">96_MMPX-50-0-3_L1_CASEA</text>
<text x="286.7" y="216">2</text>
<text x="356.9" y="210.1">96_MMPX-50-0-3_L1_CASEA</text>
<text x="367.5" y="213.7">P_SMA_BOT_10IN_DN_2</text>
<text x="382.1" y="216">2</text>
<text x="46.9" y="217.2">3</text>
<text x="46.9" y="219.5">4</text>
<text x="46.9" y="221.9">5</text>
<text x="58.5" y="217.2">1</text>
<text x="85.7" y="217">SMA_2IN_BOT_DP</text>
<text x="129.6" y="217.2">1</text>
<text x="141.2" y="217.2">3</text>
<text x="141.2" y="219.5">4</text>
<text x="141.2" y="221.9">5</text>
<text x="286.7" y="218.4">3</text>
<text x="286.7" y="220.7">4</text>
<text x="298.3" y="218.4">1</text>
<text x="325.5" y="218.2">SMA_10IN_BOT_DN</text>
<text x="370.5" y="218.4">1</text>
<text x="382.1" y="218.4">3</text>
<text x="382.1" y="220.7">4</text>
<text x="46.9" y="224.2">6</text>
<text x="58.3" y="226.7">COAX,FEMALE</text>
<text x="115.9" y="226.7">COAX,FEMALE</text>
<text x="141.2" y="224.2">6</text>
<text x="286.7" y="223.1">5</text>
<text x="286.7" y="225.4">6</text>
<text x="298" y="227.9">COAX,FEMALE</text>
<text x="356.9" y="227.9">COAX,FEMALE</text>
<text x="382.1" y="223.1">5</text>
<text x="382.1" y="225.4">6</text>
<text x="45.8" y="232.6">96_MMPX-50-0-3_L1_CASEA</text>
<text x="49.8" y="230">96_MMPX-50-0-3/111_N_</text>
<text x="115.9" y="232.6">96_MMPX-50-0-3_L1_CASEA</text>
<text x="116.2" y="230">96_MMPX-50-0-3/111_N_</text>
<text x="285.5" y="233.8">96_MMPX-50-0-3_L1_CASEA</text>
<text x="289.6" y="231.2">96_MMPX-50-0-3/111_N_</text>
<text x="356.9" y="233.8">96_MMPX-50-0-3_L1_CASEA</text>
<text x="357.1" y="231.2">96_MMPX-50-0-3/111_N_</text>
<text x="35.3" y="236.1">P_SMA_BOT_2IN_DN_1</text>
<text x="46.9" y="238.4">2</text>
<text x="126.5" y="236.1">P_SMA_BOT_2IN_DN_2</text>
<text x="141.2" y="238.4">2</text>
<text x="46.9" y="240.8">3</text>
<text x="46.9" y="243.1">4</text>
<text x="46.9" y="245.5">5</text>
<text x="58.5" y="240.8">1</text>
<text x="85.7" y="240.6">SMA_2IN_BOT_DN</text>
<text x="129.6" y="240.8">1</text>
<text x="141.2" y="240.8">3</text>
<text x="141.2" y="243.1">4</text>
<text x="141.2" y="245.5">5</text>
<text x="46.9" y="247.9">6</text>
<text x="58.3" y="250.3">COAX,FEMALE</text>
<text x="115.9" y="250.3">COAX,FEMALE</text>
<text x="141.2" y="247.9">6</text>
<text x="348.1" y="251.7">OCP3 SI GEN 5 RX CLB</text>
<text x="45.8" y="256.2">96_MMPX-50-0-3_L1_CASEA</text>
<text x="49.8" y="253.6">96_MMPX-50-0-3/111_N_</text>
<text x="115.9" y="256.2">96_MMPX-50-0-3_L1_CASEA</text>
<text x="116.2" y="253.6">96_MMPX-50-0-3/111_N_</text>
<text x="355.4" y="256.5">C7D95</text>
<text x="394.9" y="256.5">X02</text>
</g>
<g font-size="2.1" fill="#004040">
<text x="35.6" y="40.1">Z_85D_TOP</text>
<text x="124.2" y="41.3">Z_85D_TOP_END</text>
<text x="149" y="40.1">Z_100D_TOP</text>
<text x="237.6" y="41.3">Z_100D_TOP_END</text>
<text x="35.6" y="61.3">Z_85D_BOT</text>
<text x="123" y="63.7">Z_85D_BOT_END</text>
<text x="149" y="61.3">Z_100D_BOT</text>
<text x="236.4" y="63.7">Z_100D_BOT_END</text>
<text x="165.5" y="169.3">LBL4</text>
</g>
<g font-size="2.1" fill="#00c">
<text x="115.9" y="39.1">1</text>
<text x="229.3" y="39.1">1</text>
<text x="54.5" y="42.7">RX</text>
<text x="54.5" y="46.2">RY</text>
<text x="65.1" y="42.7">+</text>
<text x="65.6" y="46.2">-</text>
<text x="115.9" y="42.7">2</text>
<text x="115.9" y="46.2">3</text>
<text x="167.9" y="42.7">RX</text>
<text x="167.9" y="46.2">RY</text>
<text x="178.5" y="42.7">+</text>
<text x="179" y="46.2">-</text>
<text x="229.3" y="42.7">2</text>
<text x="229.3" y="46.2">3</text>
<text x="115.9" y="49.7">4</text>
<text x="229.3" y="49.7">4</text>
<text x="54.5" y="63.9">RX</text>
<text x="65.1" y="63.9">+</text>
<text x="115.9" y="60.4">1</text>
<text x="115.9" y="63.9">2</text>
<text x="167.9" y="63.9">RX</text>
<text x="178.5" y="63.9">+</text>
<text x="229.3" y="60.4">1</text>
<text x="229.3" y="63.9">2</text>
<text x="54.5" y="67.4">RY</text>
<text x="65.6" y="67.4">-</text>
<text x="115.9" y="67.4">3</text>
<text x="115.9" y="71">4</text>
<text x="167.9" y="67.4">RY</text>
<text x="179" y="67.4">-</text>
<text x="229.3" y="67.4">3</text>
<text x="229.3" y="71">4</text>
<text x="115.9" y="87.5">1</text>
<text x="54.5" y="91.1">RX</text>
<text x="54.5" y="94.6">RY</text>
<text x="65.1" y="91.1">+</text>
<text x="115.9" y="94.6">3</text>
<text x="115.9" y="91.1">2</text>
<text x="159.4" y="103.4">GND</text>
<text x="162.9" y="106.9">2</text>
<text x="221.1" y="102.9">GND</text>
<text x="224.6" y="106.4">2</text>
<text x="54.5" y="113.5">RX</text>
<text x="65.1" y="113.5">+</text>
<text x="115.9" y="110">1</text>
<text x="115.9" y="113.5">2</text>
<text x="162.9" y="110.4">3</text>
<text x="224.6" y="110">3</text>
<text x="54.5" y="117.1">RY</text>
<text x="115.9" y="117.1">3</text>
</g>
<g font-size="1.9">
<text x="281.5" y="74.1">2</text>
<text x="387.1" y="74.1">2</text>
<text x="281.5" y="124.9">2</text>
<text x="387.1" y="124.9">2</text>
<text x="281.5" y="179.2">2</text>
<text x="387.1" y="179.2">2</text>
<text x="40.6" y="201.6">2</text>
<text x="146.1" y="201.6">2</text>
<text x="281.5" y="237.1">2</text>
<text x="387.1" y="237.1">2</text>
<text x="341" y="250.5">TITLE</text>
<text x="341" y="255.3">DWG NO.</text>
<text x="388" y="255.3">REV.</text>
<text x="41.7" y="259.5">2</text>
<text x="146.1" y="259.5">2</text>
<text x="341" y="260">DATE</text>
<text x="346.9" y="260.9">Wednesday, June 28, 2023</text>
<text x="378.8" y="260">SHEET</text>
<text x="386.8" y="260.9">11</text>
<text x="392.3" y="260.9">of 12</text>
</g>
<text font-size="1.7" x="282.2" y="251">WARRANTY NOTE :</text>
<g font-size="1.1">
<text x="283.6" y="255.4">OF ANY KIND AND IS PROVIDED AS-IS, AND THE CONTRIBUTOR DISCLAIMS ALL WARRANTIES,</text>
<text x="283.6" y="256.6">INCLUDING WITHOUT LIMITATION WARRANTIES OF NON-INFRINGEMENT, MERCHANTABILITY AND</text>
<text x="283.6" y="257.8">FITNESS FOR A PARTICULAR PURPOSE, AS WELL AS ANY WARRANTIES EXPRESS, IMPLIED, OR</text>
<text x="301.4" y="254.2">THIS CONTRIBUTION IS PROVIDED WITHOUT WARRANTY</text>
<text x="283.6" y="259">STATUTORY.</text>
</g>
</svg>
